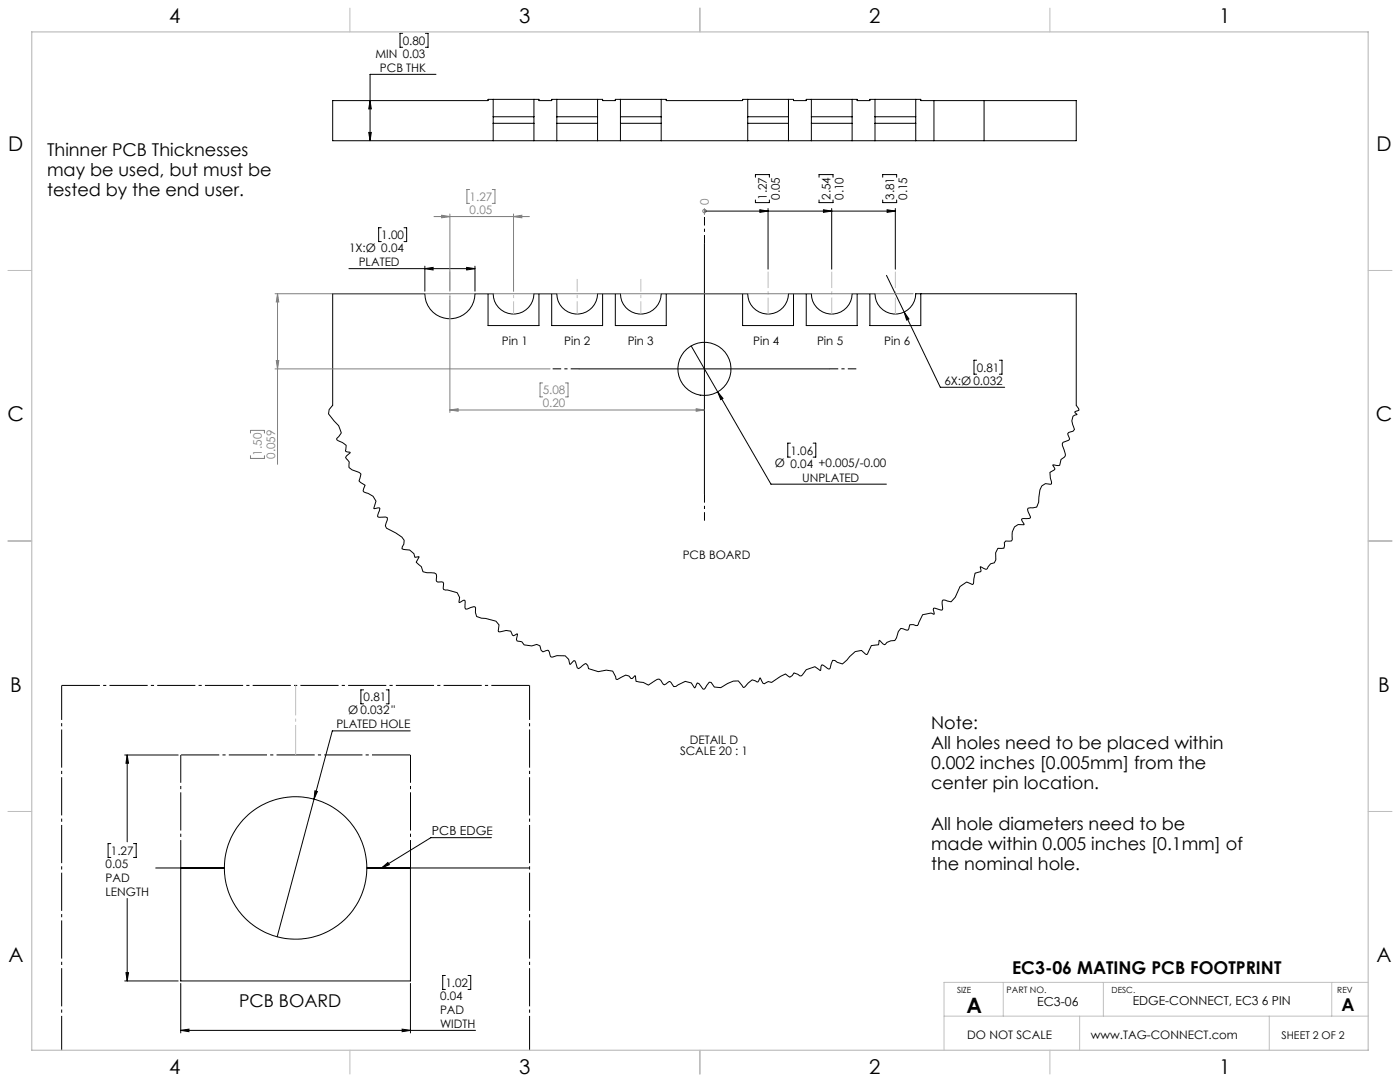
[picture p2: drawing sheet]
<svg xmlns="http://www.w3.org/2000/svg" width="559mm" height="432mm" viewBox="0 0 559 432" stroke-linecap="round" stroke-linejoin="round" font-family="sans-serif">
<g fill="none" stroke="#000" stroke-width=".4">
<path d="M160.7 13.3h-1v5.6h1M169.8 13.3h1.1v5.6h-1.1M174 29.7h-26.3v26.5M196.8 39.7h16.3M196.8 39.7h-2v.4h-62v16.1h64M196.8 39.7v16.5M213.1 39.7h2v.4h5.1v-.4h2M213.1 39.7v16.5M222.2 39.7h16.3M222.2 39.7v16.5M238.5 39.7h2v.4h5.1v-.4h2M238.5 39.7v16.5"/>
<path d="M247.6 39.7h16.3M247.6 39.7v16.5M263.9 39.7h2v.4h30.5v-.4h2M263.9 39.7v16.5M298.4 39.7h16.3M298.4 39.7v16.5M314.7 39.7h2v.4h5.1v-.4h2M314.7 39.7v16.5M323.8 39.7h16.3M323.8 39.7v16.5M340.1 39.7h2v.4h5.1v-.4h2M340.1 39.7v16.5"/>
<path d="M349.2 39.7h16.3M349.2 39.7v16.5M365.5 39.7h2v.4h5.3M365.5 39.7v16.5M147.2 52.8h1l-.5 3.4zM147.7 40.1l.5 3.4h-1zM196.8 49.2h16.3M196.8 56.2h16.3M196.8 46.6h16.3M213.1 56.2h9.1M222.2 46.6h16.3M222.2 49.2h16.3"/>
<path d="M222.2 56.2h16.3M238.5 56.2h9.1M247.6 46.6h16.3M247.6 49.2h16.3M247.6 56.2h16.3M263.9 56.2h34.5M298.4 49.2h16.3M298.4 56.2h16.3M298.4 46.6h16.3M314.7 56.2h9.1M323.8 46.6h16.3M323.8 49.2h16.3"/>
<path d="M323.8 56.2h16.3M340.1 56.2h9.1M349.2 46.6h16.3M349.2 49.2h16.3M349.2 56.2h16.3M365.5 56.2h7.3M372.8 56.2h20M372.8 40.1h20M372.8 40.1v16.1M392.8 40.1h36.8v16.1h-36.8M392.8 40.1v16.1M301.5 70.7v-1h5.6v1"/>
<path d="M301.5 79.8v1.1h5.6v-1.1M326.9 79.8v1.1h5.6v-1.1M326.9 70.7v-1h5.6v1M352.3 79.8v1.1h5.6v-1.1M352.3 70.7v-1h5.6v1M152.2 90.9h-1.1v5.5h1.1M161.3 90.9h1v5.5h-1M281.2 97.2v100M281.2 84.2h76.2M303.3 83.7l3.3 .5-3.3 .5zM306.6 83.2v24.2M328.7 83.7l3.3 .5-3.3 .5z"/>
<path d="M332 83.2v24.2M354.1 83.7l3.3 .5-3.3 .5zM357.4 83.2v24.2M132.8 117.2h36.8l.1 1.7a10 10 0 0 0 10.7 8.3 10 10 0 0 0 9.2-10h7.2l.2 1.5a8.1 8.1 0 0 0 8.7 6.6 8.1 8.1 0 0 0 7.4-8.1h9.1l.2 1.5a8.1 8.1 0 0 0 8.7 6.6 8.1 8.1 0 0 0 7.4-8.1h9.1l.2 1.5a8.1 8.1 0 0 0 8.7 6.6 8.1 8.1 0 0 0 7.4-8.1h34.5l.2 1.5a8.1 8.1 0 0 0 8.7 6.6 8.1 8.1 0 0 0 7.4-8.1h9.1l.2 1.5a8.1 8.1 0 0 0 8.7 6.6 8.1 8.1 0 0 0 7.4-8.1h9.1l.2 1.5a8.1 8.1 0 0 0 8.7 6.6 8.1 8.1 0 0 0 7.4-8.1h64.1v44.5l1.1 2-1.7 .7 .9 1-1.6 .7-.5 1.8 1.1 3.5-.6 .7-1.7 .5a1.36 1.36 0 0 0 .1 2l.2 .6-.3 .5-2.3 .8-.3 .6 1.2 4.8-1.7 1.4-.5 2.4-2.8-.1 .8 1.7-1.9 1.2 .6 4.6-2.4-.1-1.5 .9-.7 1.6-.5 4.9-.8 2-3.4 .4-.3 .4 1.2 3.4-.5 .3-3 .2-.1 .4 1.1 1.8h-2.4l-1.5 1-.9 2v3.1l-.3 .5h-2.3l-.5 .7-.2 2.2h-2.4l-.9 1.8 .1 2.8-.6 1.2-1.5 .4-1.3 1.9-.5 .3-2.3-1 .1 1.9-2.2 .6-.7 4.3-.3 .3-2.4-1-2.6 1.8-1.9 4.2-1.7 1.9-3.2-.8-.3 .4 .2 3.2-.2 .4-3.5-.7 .3 2.4-1.2-.4-3.4 .6-2.1 4.3-3.1-.3a2.03 2.03 0 0 1-1.1 2.2l-2.4-.7-1 1.2-.8 2.6-.6 1a4.7 4.7 0 0 0-4.2 1.7l-2.1-1.7-.2 1.7-2.9 .3-1.9 3.6-2-1.6-2.6 .4-5 5-2.1-.7-.9-.7-.9-.1-1.1 3.2-.4 .3-2.8-1.7-.7 2.3-2.1-1.5-3.5 1.2-2.1 2.5-2.8-1.3-.7 1.1-1 .7-1.7-1.3-2 .9-3.5 2.4-1.3-.3-1.6 .9-.6-.2-1.1-2.2-.9 1.6-2.3-.8-3.4 3.1-2.1-2.7-2 .1-2.3 1-2.7 1.6-2.6-.2-1.3-1.9-.7-.1-2 2.9-.5-.1-1.7-2.2-.6-.2-1.1 1.9-1.3-1.9-2.4-.7-3.7 2-.9 .1-1.6-2-2.1 1.3-2.1-2.3-.8 .1-3.5 2.3-2-1.1-2.9-.4-.4-2.2-1.1 1.1h-.6l-.7-1-1.3-.4-3.4 1.8-.5-.1-.2-1-1.2-2.3-2.5-.4-3.2 .6-3.9-1.2-.3-1.2-.7-.8-2.9 2-.6-.3-1-2.8h-.4l-1.5 1.4-.5-2-1.4-1.4h-3.3l-2.3 .5-1.1-2.6-2.2 .5-.7-.6-.5-1.8-1.3-.5-2 .6-3-.4-.9-1.3-2-.3-.2-.7 .3-2.2-1.4 .8-.5-.2-.6-1.6-1.9-.3-3 .5 .2-2.7-1.3-1.5-4-1.1-1.8-.1-1.8-.7-.5-1.6-.2-2.2-.4-.1-3.3 1-.3-.5v-3l-.4-.1-1.9 1 .1-2.1-.9-1.9-5.4-1.2-.3-3-2.5-.3-.2-2.9-.7-.4-3-.1-1.6-.4-.6-2.1-2.1-1.7 1.2-2.2-1.7 .2-.4-1.5-1.7-1.4-3.1-.5 .8-1.8 .1-1.6-.9-1.3-2.4-1.6-3.7-1.9-.5-.9 .8-2.5v-.8l-3.9-.4 .9-3.2-.3-.3-2.1 .3 .9-3-1.2-2-4-2.1 .8-2.3-2.4-1.7 .8-2.7-.7-.6-2.9-1.1-1.2-.9 .1-2.2-1.5-1.8 1.9-2-1.8-.4 .2-2.5-1.5-1.1-2.2-1.1-.2-.4 1.9-2.3-1-2.9-4.1-4.7 .3-1.8 1.4-1.7zM139.3 107.2h50.3M169.6 106.2v10M169.6 107.2l3.3-.5v1zM186.3 106.7l3.3 .5-3.3 .5zM189.6 106.2v10M194.8 117.2v12.7h20.3v-12.7M220.2 117.2v12.7h20.3v-12.7M245.6 117.2v12.7h20.3v-12.7"/>
<path d="M296.4 117.2v12.7h20.3v-12.7M321.8 117.2v12.7h20.3v-12.7M347.2 117.2v12.7h20.3v-12.7M353.8 109.9l7.1 14.6M275.9 138l31.8 55.2h46.1M360.9 124.5l14.4 30.1h25.7M360.9 124.5l1.9 2.8-.9 .4zM231.2 147.2h100M286.5 156.4l2.1 2.6-.9 .5zM389.8 143.8h-1v5.5h1M398.9 143.8h1v5.5h-1M315.5 176.8h-1.1v5.6h1.1"/>
<path d="M324.6 176.8h1v5.6h-1M145.1 275.3h-1.1v5.6h1.1M154.2 275.3h1v5.6h-1M163.8 291.7h-31.2l-22 82.1M49.8 301.3h21.3M50.8 301.3l.5 3.3h-1zM50.8 301.3v34.7M125.7 315.6l1 .3-1.4 3zM44.2 336.7h-1.1v5.5h1.1M53.3 336.7h1.1v5.5h-1.1M196.1 334.3h-24.1l-19.7 12.1M50.8 358.6v32.9"/>
<path d="M62.2 346.4h27.4M72.1 346.4v45.1h91.7v-45.1M146.4 346.4h64.9M152.3 346.4l2.5-2.2 .6 .9zM49.8 391.5h21.3M50.3 388.2h1l-.5 3.3zM72.1 392.5v19.7M163.8 392.5v19.7M177.8 389.3h-1.1v5.6h1.1M186.8 389.3h1.1v5.6h-1.1M72.1 411.2l3.3-.5v1zM72.1 411.2h117.7"/>
<path d="M160.5 410.7l3.3 .5-3.3 .5z"/>
<circle cx="281.2" cy="147.2" r="10.6"/>
<circle cx="118" cy="346.4" r="28.4"/>
</g>
<g fill="none" stroke="#808080" stroke-width=".4">
<path d="M187.4 75.6h-1v5.6h1M196.5 75.6h1.1v5.6h-1.1M173.2 86.4h38.1M176.3 85.9l3.3 .5-3.3 .5zM179.6 85.4v30.8M205 85.4v30.8M205 86.4l3.3-.5v1zM281.2 84.2h.1M281.2 83.2v2.4M109.8 117.2h254.7M110.8 117.2v68.1M110.8 117.2l.5 3.3h-1z"/>
<path d="M179.6 118.2v46.4M109.8 147.2h109.8M110.3 143.9h1l-.5 3.3zM216.6 152.8h-1.1v5.6h1.1M225.7 152.8h1v5.6h-1M100 172.8v-1h5.6v1M179.6 163.6h101.6M179.6 163.6l3.3-.5v1zM277.9 163.1l3.3 .5-3.3 .5zM100 181.9v1.1h5.6v-1.1"/>
<circle cx="281.2" cy="84.2" r=".67"/>
</g>
<path d="M281.2 97.2v-10.6M231.2 147.2h-10.6M331.2 147.2h10.6M281.2 197.2v10.6" fill="none" stroke="#000" stroke-width=".4" stroke-dasharray="15.2 1.3 1.3 1.3" stroke-dashoffset="11.8" stroke-linecap="butt"/>
<path d="M211.4 273.5v145.7M24.6 419.2v-145.7" fill="none" stroke="#000" stroke-width=".4" stroke-dasharray="15.2 1.3 1.3 1.3" stroke-dashoffset="1.5" stroke-linecap="butt"/>
<path d="M24.6 273.5h186.8" fill="none" stroke="#000" stroke-width=".4" stroke-dasharray="15.2 1.3 1.3 1.3" stroke-linecap="butt"/>
<path d="M163.8 301.3v45.1M72.1 346.4v-45.1" fill="none" stroke="#000" stroke-width=".4" stroke-dasharray="15.2 1.3 1.3 1.3" stroke-dashoffset="4.1" stroke-linecap="butt"/>
<path d="M72.1 301.3h91.7" fill="none" stroke="#000" stroke-width=".4" stroke-dasharray="15.2 1.3 1.3 1.3" stroke-dashoffset="-.1" stroke-linecap="butt"/>
<path d="M179.6 127.2v-18.8" fill="none" stroke="#c0c0c0" stroke-width=".4" stroke-dasharray="15.2 1.3 1.3 1.3" stroke-dashoffset="7.7" stroke-linecap="butt"/>
<path d="M205 125.3v-14M230.4 125.3v-14M255.8 125.3v-14" fill="none" stroke="#c0c0c0" stroke-width=".4" stroke-dasharray="15.2 1.3 1.3 1.3" stroke-dashoffset="10.1" stroke-linecap="butt"/>
<path d="M306.6 125.3v-16.9M332 125.3v-16.9M357.4 125.3v-16.9" fill="none" stroke="#c0c0c0" stroke-width=".4" stroke-dasharray="15.2 1.3 1.3 1.3" stroke-dashoffset="8.7" stroke-linecap="butt"/>
<path d="M118 301.3v-27.8" fill="none" stroke="#c0c0c0" stroke-width=".4" stroke-dasharray="15.2 1.3 1.3 1.3" stroke-dashoffset="3.3" stroke-linecap="butt"/>
<g fill="none" stroke="#c0c0c0" stroke-width=".4">
<path d="M139.7 3.2v9.5M279.4 3.2v9.5M419.1 3.2v9.5M3.1 107.9h9.6M546.1 107.9h9.5M3.1 215.9h9.6M546.1 215.9h9.5M3.1 323.8h9.6M546.1 323.8h9.5M400.4 392v13.5M440.4 392v13.5M531.6 392v13.5"/>
<path d="M546.1 392h-169.3v27M139.7 419.1v9.6M279.4 419.1v9.6M376.8 405.5h169.3M419.1 419.1v9.6M430.9 405.5v13.6M506.6 405.5v13.6"/>
</g>
<path d="M12.7 12.7h533.4v406.4h-533.4z" fill="none" stroke="#c0c0c0" stroke-width=".5"/>
<g fill="#000">
<path d="M169.6 107.2l3.3-.5v1zM186.3 106.7l3.3 .5-3.3 .5z"/>
<path d="M286.5 156.4l1.2 3.1 .9-.5zM360.9 124.5l1 3.2 .9-.4zM152.3 346.4l2.5-2.2 .6 .9zM147.2 52.8h1l-.5 3.4zM147.7 40.1l.5 3.4h-1z"/>
</g>
<g fill="#808080">
<path d="M176.3 85.9l3.3 .5-3.3 .5zM205 86.4l3.3-.5v1zM179.6 163.6l3.3-.5v1zM277.9 163.1l3.3 .5-3.3 .5z"/>
<path d="M110.3 143.9h1l-.5 3.3zM110.8 117.2l.5 3.3h-1z"/>
</g>
<g fill="#000">
<path d="M303.3 83.7l3.3 .5-3.3 .5zM328.7 83.7l3.3 .5-3.3 .5zM354.1 83.7l3.3 .5-3.3 .5z"/>
<path d="M50.8 301.3l.5 3.3h-1zM50.3 388.2h1l-.5 3.3zM125.7 315.6l-.4 3.3 1.4-3z"/>
<path d="M72.1 411.2l3.3-.5v1zM160.5 410.7l3.3 .5-3.3 .5z"/>
</g>
<text font-size="8.5" x="385.7" y="404.1">A</text>
<g font-size="8.1">
<text x="67.6" y="9.3">4</text>
<text x="207.3" y="9.3">3</text>
<text x="347" y="9.3">2</text>
<text x="486.7" y="9.3">1</text>
<text x="3.3" y="60.1">D</text>
<text x="549.4" y="60.1">D</text>
<text x="3" y="168">C</text>
<text x="549.1" y="168">C</text>
<text x="4" y="276">B</text>
<text x="550.1" y="276">B</text>
<text x="3.3" y="383.9">A</text>
<text x="549.4" y="383.9">A</text>
<text x="67.6" y="428.4">4</text>
<text x="207.3" y="428.4">3</text>
<text x="347" y="428.4">2</text>
<text x="486.7" y="428.4">1</text>
</g>
<g font-size="7.1">
<text x="18.8" y="62.1">Thinner PCB Thicknesses</text>
<text x="18.8" y="70.2">may be used, but must be</text>
<text x="18.8" y="78.2">tested by the end user.</text>
<text x="371.6" y="290.9">Note:</text>
<text x="371.6" y="298.9">All holes need to be placed within</text>
<text x="371.6" y="307">0.002 inches [0.005mm] from the</text>
<text x="371.6" y="315">center pin location.</text>
<text x="371.6" y="331.1">All hole diameters need to be</text>
<text x="371.6" y="339.2">made within 0.005 inches [0.1mm] of</text>
<text x="371.6" y="347.3">the nominal hole.</text>
<text x="404" y="388.7">EC3-06 MATING PCB FOOTPRINT</text>
<text x="95.4" y="402">PCB BOARD</text>
<text x="535.4" y="403.3">A</text>
</g>
<g font-size="4.9">
<text x="172.4" y="333.1">PCB EDGE</text>
<text x="414" y="401.5">EC3-06</text>
<text x="452.1" y="401.2">EDGE-CONNECT, EC3 6 PIN</text>
</g>
<g font-size="4.7">
<text x="160.7" y="17.8">0.80</text>
<text x="149.8" y="23">MIN 0.03</text>
<text x="151.6" y="28.6">PCB THK</text>
<text x="306.1" y="79.8" transform="rotate(-90 306.1 79.8)">1.27</text>
<text x="311.3" y="79.8" transform="rotate(-90 311.3 79.8)">0.05</text>
<text x="331.5" y="79.8" transform="rotate(-90 331.5 79.8)">2.54</text>
<text x="336.7" y="79.8" transform="rotate(-90 336.7 79.8)">0.10</text>
<text x="356.9" y="79.8" transform="rotate(-90 356.9 79.8)">3.81</text>
<text x="362.1" y="79.8" transform="rotate(-90 362.1 79.8)">0.15</text>
<text x="152.2" y="95.4">1.00</text>
<text x="139.3" y="100.6">1X:Ø 0.04</text>
<text x="143.2" y="106.2">PLATED</text>
<text x="200.3" y="137.6">Pin 1</text>
<text x="225.2" y="137.5">Pin 2</text>
<text x="250.5" y="137.8">Pin 3</text>
<text x="300.6" y="137.5">Pin 4</text>
<text x="326.1" y="137.7">Pin 5</text>
<text x="352.9" y="137.5">Pin 6</text>
<text x="389.8" y="148.3">0.81</text>
<text x="376.9" y="153.5">6X:Ø 0.032</text>
<text x="315.5" y="181.4">1.06</text>
<text x="309.3" y="186.6">Ø 0.04 +0.005/-0.00</text>
<text x="320.1" y="192.2">UNPLATED</text>
<text x="272.5" y="223.1">PCB BOARD</text>
<text x="145.1" y="279.9">0.81</text>
<text x="139" y="285">Ø 0.032 &quot;</text>
<text x="134.3" y="290.6">PLATED HOLE</text>
<text x="275.3" y="296.9">DETAIL D</text>
<text x="271.4" y="301.5">SCALE 20 : 1</text>
<text x="44.3" y="341.2">1.27</text>
<text x="42.1" y="346.4">0.05</text>
<text x="42.1" y="352">PAD</text>
<text x="42.1" y="357.5">LENGTH</text>
<text x="177.8" y="393.8">1.02</text>
<text x="175.6" y="399.1">0.04</text>
<text x="175.6" y="404.6">PAD</text>
<text x="175.6" y="410.2">WIDTH</text>
<text x="386.1" y="414.7">DO NOT SCALE</text>
<text x="435.3" y="414.7">www.TAG-CONNECT.com</text>
</g>
<g font-size="4.7" fill="#808080">
<text x="187.4" y="80.2">1.27</text>
<text x="283" y="81.9" transform="rotate(-90 283 81.9)">0</text>
<text x="187.4" y="85.4">0.05</text>
<text x="216.6" y="157.4">5.08</text>
<text x="216.6" y="162.6">0.20</text>
<text x="104.5" y="181.9" transform="rotate(-90 104.5 181.9)">1.50</text>
<text x="109.8" y="183.1" transform="rotate(-90 109.8 183.1)">0.059</text>
</g>
<text font-size="4.2" x="511.5" y="414.7">SHEET 2 OF 2</text>
<text font-size="3.5" x="401.8" y="396.3">PART NO.</text>
<g font-size="3.4">
<text x="382" y="396.3">SIZE</text>
<text x="443.7" y="396.3">DESC.</text>
<text x="533.8" y="396.2">REV</text>
</g>
</svg>
